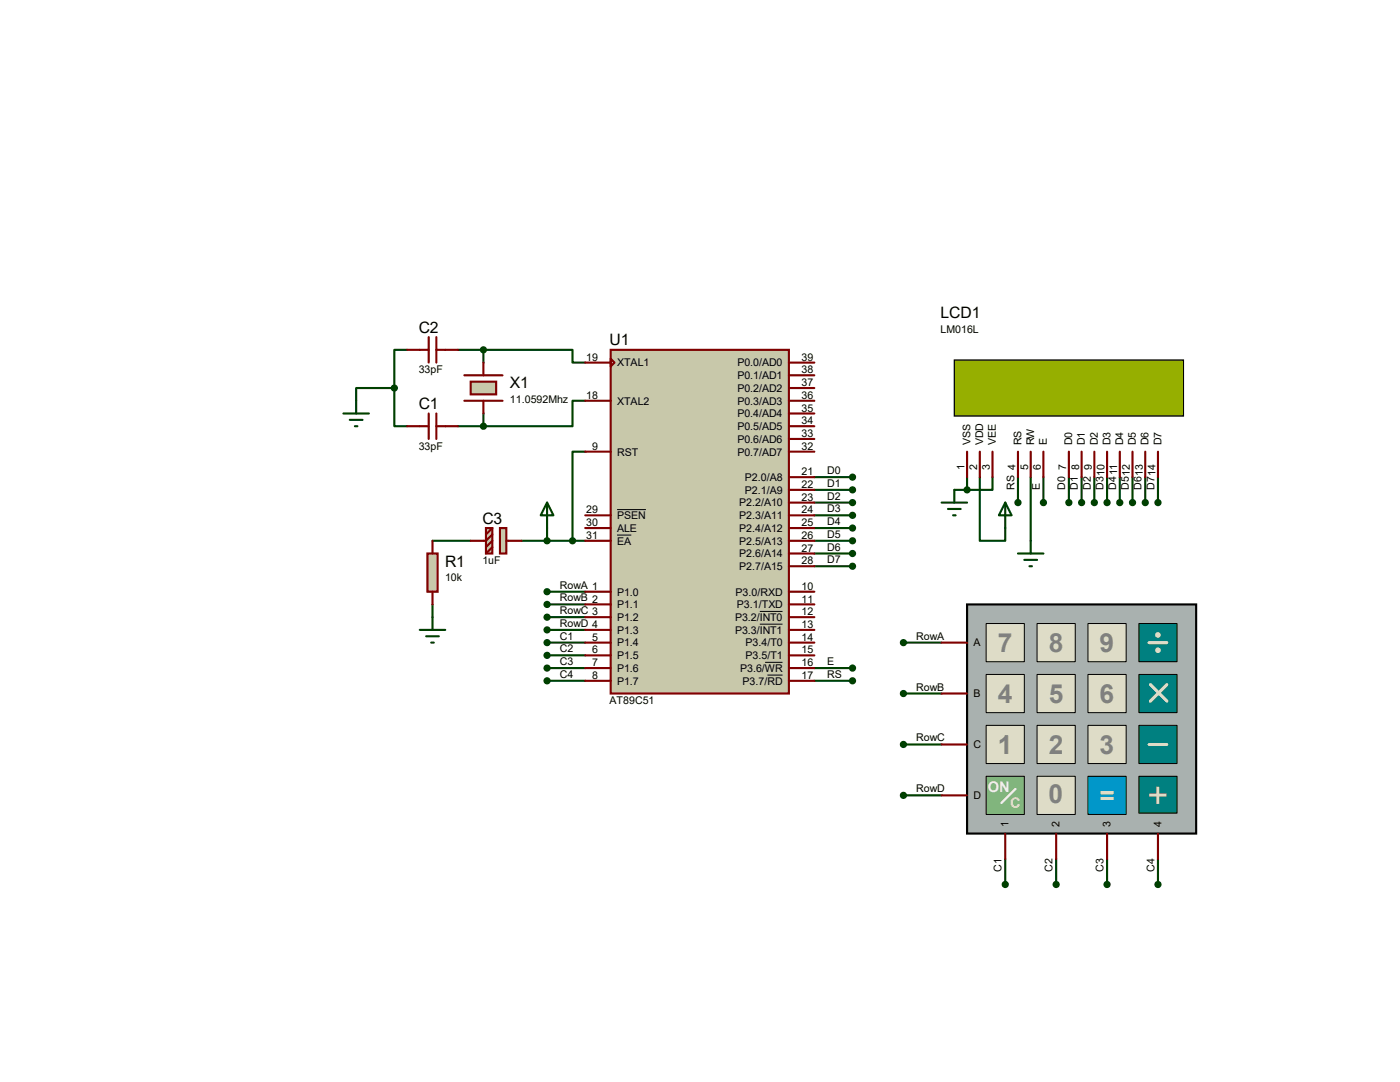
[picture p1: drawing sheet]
<svg xmlns="http://www.w3.org/2000/svg" width="279mm" height="216mm" viewBox="0 0 279 216" stroke-linecap="round" stroke-linejoin="round" font-family="sans-serif">
<g fill="none" stroke="#004000" stroke-width=".42">
<path d="M78.7 77.4v7.6h2.5M78.7 77.4h-7.6v2.6M81.2 69.8h-2.5v7.6M91.4 69.8h5.1M96.5 69.8h17.8v2.5h2.5M96.5 69.8v2.5M116.8 80h-2.5v5h-17.8M91.4 85h5.1M96.5 82.5v2.5M116.8 90.1h-2.5v17.8M162.5 97.7h7.6M162.5 95.2h7.6"/>
<path d="M190.5 97.7h2.5M193 95.2v2.5M195.5 95.2v12.7h5.1v-2.5M198.1 95.2v2.5h-5.1M203.2 95.2v5.1M205.7 95.2v12.7M208.2 95.2v5.1M213.3 95.2v5.1M215.9 95.2v5.1M218.4 95.2v5.1M220.9 95.2v5.1M223.5 95.2v5.1"/>
<path d="M226 95.2v5.1M228.6 95.2v5.1M231.1 95.2v5.1M86.3 107.9h7.6M104.1 107.9h12.7M109.2 105.4v2.5M109.2 118.1h7.6M162.5 107.9h7.6M162.5 100.3h7.6M162.5 102.8h7.6M162.5 105.4h7.6M162.5 110.4h7.6"/>
<path d="M162.5 113h7.6M86.3 120.6v2.5M109.2 135.8h7.6M109.2 133.3h7.6M109.2 120.6h7.6M109.2 123.1h7.6M109.2 125.7h7.6M109.2 128.2h7.6M109.2 130.8h7.6M162.5 135.8h7.6M162.5 133.3h7.6M180.3 128.2h7.6"/>
<path d="M180.3 138.4h7.6M180.3 148.5h7.6M180.3 158.7h7.6M200.6 171.4v5.1M210.8 171.4v5.1M220.9 171.4v5.1M231.1 171.4v5.1"/>
</g>
<path d="M92.7 80h7.6M92.7 74.9h7.6" fill="none" stroke="#800000" stroke-width=".42"/>
<path d="M93.9 76.2h5.1v2.5h-5.1z" fill="#c8c8aa" stroke="#800000" stroke-width=".42"/>
<path d="M81.2 69.8h4.4M85.6 67.3v5M87.1 67.3v5M87.1 69.8h4.3M96.5 72.3v2.6M96.5 80v2.5M81.2 85h4.4M85.6 82.5v5.1M87.1 82.5v5.1M87.1 85h4.3" fill="none" stroke="#800000" stroke-width=".42"/>
<path d="M71.1 80v2.5M68.5 82.5h5.1M69.8 83.8h2.5M70.8 85h.5M109.2 100.3l1.2 2.5h-2.5zM109.2 100.3v5.1" fill="none" stroke="#004000" stroke-width=".42"/>
<circle cx="78.7" cy="77.4" r=".51" fill="#004000" stroke="#004000" stroke-width=".42"/>
<path d="M85.3 110.4h2v7.7h-2z" fill="#c8c8aa" stroke="#800000" stroke-width=".42"/>
<path d="M86.3 107.9v2.5M86.3 118.1v2.5" fill="none" stroke="#800000" stroke-width=".42"/>
<g fill="#c8c8aa" stroke="#800000" stroke-width=".42">
<path d="M99.8 105.4h1.2v5h-1.2z"/>
<path d="M97 105.4h1.3v5h-1.3z"/>
</g>
<path d="M98.3 106.6l-1.3 1.3h-3.1M98.3 109.2l-1.3 1.2M98.3 107.9l-1.3 1.3M98.3 105.4l-1.3 1.2M101 107.9h3.1" fill="none" stroke="#800000" stroke-width=".42"/>
<path d="M83.8 125.7h5.1M85 127h2.6M86.1 128.2h.5M86.3 123.1v2.6" fill="none" stroke="#004000" stroke-width=".42"/>
<path d="M190.5 71.8h45.7v11.2h-45.7z" fill="#96af00" stroke="#000" stroke-width=".25"/>
<g fill="none" stroke="#800000" stroke-width=".42">
<path d="M193 90.1v5.1M195.5 90.1v5.1M198.1 90.1v5.1M203.2 90.1v5.1M205.7 90.1v5.1M208.2 90.1v5.1M213.3 90.1v5.1M215.9 90.1v5.1M218.4 90.1v5.1M220.9 90.1v5.1M223.5 90.1v5.1M226 90.1v5.1"/>
<path d="M228.6 90.1v5.1M231.1 90.1v5.1"/>
</g>
<g fill="#004000" stroke="#004000" stroke-width=".42">
<circle cx="213.3" cy="100.3" r=".51"/>
<circle cx="215.9" cy="100.3" r=".51"/>
<circle cx="218.4" cy="100.3" r=".51"/>
<circle cx="220.9" cy="100.3" r=".51"/>
<circle cx="223.5" cy="100.3" r=".51"/>
<circle cx="226" cy="100.3" r=".51"/>
<circle cx="228.6" cy="100.3" r=".51"/>
<circle cx="231.1" cy="100.3" r=".51"/>
<circle cx="193" cy="97.7" r=".51"/>
<circle cx="203.2" cy="100.3" r=".51"/>
<circle cx="208.2" cy="100.3" r=".51"/>
</g>
<path d="M190.5 97.7v2.6M187.9 100.3h5.1M189.2 101.6h2.5M190.2 102.8h.5M200.6 100.3l1.3 2.5h-2.6zM200.6 100.3v5.1" fill="none" stroke="#004000" stroke-width=".42"/>
<path d="M121.9 69.8h35.5v68.6h-35.5z" fill="#c8c8aa" stroke="#800000" stroke-width=".42"/>
<g fill="none" stroke="#800000" stroke-width=".42">
<path d="M116.8 80h5.1M116.8 72.3h5.1M121.9 71.6l.7 .7-.7 .8zM157.4 80h5.1M157.4 72.3h5.1M157.4 74.9h5.1M157.4 77.4h5.1M116.8 90.1h5.1M157.4 90.1h5.1M157.4 82.5h5.1M157.4 85h5.1M157.4 87.6h5.1"/>
<path d="M157.4 95.2h5.1M157.4 97.7h5.1M116.8 105.4h5.1M116.8 107.9h5.1M116.8 102.8h5.1M116.8 118.1h5.1M157.4 105.4h5.1M157.4 107.9h5.1M157.4 102.8h5.1M157.4 118.1h5.1M157.4 113h5.1M157.4 100.3h5.1"/>
<path d="M157.4 110.4h5.1M116.8 120.6h5.1M116.8 123.1h5.1M116.8 125.7h5.1M116.8 128.2h5.1M116.8 130.8h5.1M116.8 133.3h5.1M116.8 135.8h5.1M157.4 120.6h5.1M157.4 123.1h5.1M157.4 125.7h5.1M157.4 128.2h5.1"/>
<path d="M157.4 130.8h5.1M157.4 133.3h5.1M157.4 135.8h5.1"/>
</g>
<path d="M123.1 106.8h2.9M123.1 101.7h5.8M151.6 122h4.6M151.6 124.5h4.6M152.7 132.2h3.5M153.2 134.7h3" fill="none" stroke="#000" stroke-width=".2"/>
<g fill="#004000" stroke="#004000" stroke-width=".42">
<circle cx="109.2" cy="107.9" r=".51"/>
<circle cx="114.3" cy="107.9" r=".51"/>
<circle cx="96.5" cy="85" r=".51"/>
<circle cx="96.5" cy="69.8" r=".51"/>
<circle cx="170.1" cy="95.2" r=".51"/>
<circle cx="170.1" cy="97.7" r=".51"/>
<circle cx="170.1" cy="100.3" r=".51"/>
<circle cx="170.1" cy="102.8" r=".51"/>
<circle cx="170.1" cy="105.4" r=".51"/>
<circle cx="170.1" cy="107.9" r=".51"/>
<circle cx="170.1" cy="110.4" r=".51"/>
<circle cx="170.1" cy="113" r=".51"/>
</g>
<path d="M193 120.6h45.7v45.7h-45.7z" fill="#a9b1af" stroke="#000" stroke-width=".42"/>
<path d="M196.8 124.5h7.6v7.5h-7.6z" fill="#dedcc7"/>
<path d="M196.8 124.4h7.6v7.6h-7.6z" fill="none" stroke="#000" stroke-width=".2"/>
<path d="M207 124.5h7.6v7.5h-7.6z" fill="#dedcc7"/>
<path d="M207 124.4h7.6v7.6h-7.6z" fill="none" stroke="#000" stroke-width=".2"/>
<path d="M217.2 124.5h7.5v7.5h-7.5z" fill="#dedcc7"/>
<path d="M217.1 124.4h7.6v7.6h-7.6z" fill="none" stroke="#000" stroke-width=".2"/>
<path d="M227.3 124.5h7.6v7.5h-7.6z" fill="#008080"/>
<path d="M227.3 124.4h7.6v7.6h-7.6z" fill="none" stroke="#000" stroke-width=".2"/>
<path d="M196.8 134.6h7.6v7.6h-7.6z" fill="#dedcc7"/>
<path d="M196.8 134.6h7.6v7.6h-7.6z" fill="none" stroke="#000" stroke-width=".2"/>
<path d="M207 134.6h7.6v7.6h-7.6z" fill="#dedcc7"/>
<path d="M207 134.6h7.6v7.6h-7.6z" fill="none" stroke="#000" stroke-width=".2"/>
<path d="M217.2 134.6h7.5v7.6h-7.5z" fill="#dedcc7"/>
<path d="M217.1 134.6h7.6v7.6h-7.6z" fill="none" stroke="#000" stroke-width=".2"/>
<path d="M227.3 134.6h7.6v7.6h-7.6z" fill="#008080"/>
<path d="M227.3 134.6h7.6v7.6h-7.6z" fill="none" stroke="#000" stroke-width=".2"/>
<path d="M196.8 144.8h7.6v7.6h-7.6z" fill="#dedcc7"/>
<path d="M196.8 144.7h7.6v7.7h-7.6z" fill="none" stroke="#000" stroke-width=".2"/>
<path d="M207 144.8h7.6v7.6h-7.6z" fill="#dedcc7"/>
<path d="M207 144.7h7.6v7.7h-7.6z" fill="none" stroke="#000" stroke-width=".2"/>
<path d="M217.2 144.8h7.5v7.6h-7.5z" fill="#dedcc7"/>
<path d="M217.1 144.7h7.6v7.7h-7.6z" fill="none" stroke="#000" stroke-width=".2"/>
<path d="M217.2 154.9h7.5v7.6h-7.5z" fill="#0197c9"/>
<path d="M217.1 154.9h7.6v7.6h-7.6z" fill="none" stroke="#000" stroke-width=".2"/>
<path d="M227.3 144.8h7.6v7.6h-7.6z" fill="#008080"/>
<path d="M227.3 144.7h7.6v7.7h-7.6z" fill="none" stroke="#000" stroke-width=".2"/>
<path d="M229.3 128.2h3.6M232.9 136.6l-3.3 3.3M229.3 148.5h3.6" fill="none" stroke="#dedcc7" stroke-width=".64"/>
<g fill="#c8c8aa" stroke="#dedcc7" stroke-width=".64">
<circle cx="231.1" cy="126.7" r=".25"/>
<circle cx="231.1" cy="129.8" r=".25"/>
</g>
<path d="M227.3 154.9h7.6v7.4h-7.6z" fill="#008080"/>
<path d="M227.3 154.9h7.6v7.4h-7.6z" fill="none" stroke="#000" stroke-width=".2"/>
<path d="M229.6 136.6l3.3 3.3" fill="none" stroke="#dedcc7" stroke-width=".64"/>
<path d="M196.8 154.9h7.6v7.6h-7.6z" fill="#81b57d"/>
<path d="M196.8 154.9h7.6v7.6h-7.6z" fill="none" stroke="#000" stroke-width=".2"/>
<path d="M202.6 157.4l-2.7 2.8" fill="none" stroke="#fafbdb" stroke-width=".47"/>
<path d="M207 154.9h7.6v7.6h-7.6z" fill="#dedcc7"/>
<path d="M207 154.9h7.6v7.6h-7.6z" fill="none" stroke="#000" stroke-width=".2"/>
<path d="M187.9 128.2h5.1M187.9 138.4h5.1M187.9 148.5h5.1M187.9 158.7h5.1M200.6 166.3v5.1M210.8 166.3v5.1M220.9 166.3v5.1M231.1 166.3v5.1" fill="none" stroke="#800000" stroke-width=".42"/>
<g fill="#004000" stroke="#004000" stroke-width=".42">
<circle cx="170.1" cy="135.8" r=".51"/>
<circle cx="170.1" cy="133.3" r=".51"/>
<circle cx="109.2" cy="118.1" r=".51"/>
<circle cx="109.2" cy="120.6" r=".51"/>
<circle cx="109.2" cy="123.1" r=".51"/>
<circle cx="109.2" cy="125.7" r=".51"/>
<circle cx="109.2" cy="128.2" r=".51"/>
<circle cx="109.2" cy="130.8" r=".51"/>
<circle cx="109.2" cy="133.3" r=".51"/>
<circle cx="109.2" cy="135.8" r=".51"/>
<circle cx="180.3" cy="128.2" r=".51"/>
<circle cx="180.3" cy="138.4" r=".51"/>
<circle cx="180.3" cy="148.5" r=".51"/>
<circle cx="180.3" cy="158.7" r=".51"/>
<circle cx="200.6" cy="176.5" r=".51"/>
<circle cx="210.8" cy="176.5" r=".51"/>
<circle cx="220.9" cy="176.5" r=".51"/>
<circle cx="231.1" cy="176.5" r=".51"/>
</g>
<path d="M203.2 110.4h5M204.4 111.7h2.6M205.4 113h.6M205.7 107.9v2.5" fill="none" stroke="#004000" stroke-width=".42"/>
<text font-size="7.4" x="228.9" y="161.2">+</text>
<g font-size="5.3" fill="#808080">
<text x="199.1" y="130.2">7</text>
<text x="209.3" y="130.2">8</text>
<text x="219.4" y="130.2">9</text>
<text x="199.1" y="140.3">4</text>
<text x="209.3" y="140.3">5</text>
<text x="219.5" y="140.3">6</text>
<text x="199.1" y="150.5">1</text>
<text x="209.3" y="150.5">2</text>
<text x="219.4" y="150.5">3</text>
<text x="209.3" y="160.3">0</text>
</g>
<text font-size="5.3" fill="#dedcc7" x="219.4" y="160.7">=</text>
<g font-size="3.1">
<text x="187.7" y="63.5">LCD1</text>
<text x="83.6" y="66.4">C2</text>
<text x="121.7" y="68.9">U1</text>
<text x="101.8" y="77.5">X1</text>
<text x="83.6" y="81.6">C1</text>
<text x="96.3" y="104.5">C3</text>
<text x="88.8" y="113.1">R1</text>
</g>
<text font-size="2.9" fill="#fafbdb" x="197.1" y="158">ON</text>
<text font-size="2.9" fill="#eff2c4" x="201.6" y="161.3">C</text>
<g font-size="2.1">
<text x="117" y="72">19</text>
<text x="160" y="72">39</text>
<text x="187.7" y="66.5">LM016L</text>
<text x="83.6" y="74.5">33pF</text>
<text x="123.1" y="73.1">XTAL1</text>
<text x="147.2" y="73.1">P0.0/AD0</text>
<text x="147.2" y="75.6">P0.1/AD1</text>
<text x="160" y="74.5">38</text>
<text x="160" y="77">37</text>
<text x="101.8" y="80.4">11.0592Mhz</text>
<text x="117" y="79.6">18</text>
<text x="123.1" y="80.7">XTAL2</text>
<text x="147.2" y="78.2">P0.2/AD2</text>
<text x="147.2" y="80.7">P0.3/AD3</text>
<text x="147.2" y="83.3">P0.4/AD4</text>
<text x="160" y="79.6">36</text>
<text x="160" y="82.1">35</text>
<text x="83.6" y="89.7">33pF</text>
<text x="118.2" y="89.7">9</text>
<text x="147.2" y="85.8">P0.5/AD5</text>
<text x="147.2" y="88.3">P0.6/AD6</text>
<text x="160" y="84.7">34</text>
<text x="160" y="87.2">33</text>
<text x="160" y="89.7">32</text>
<text x="193.7" y="88.9" transform="rotate(-90 193.7 88.9)">VSS</text>
<text x="196.2" y="88.9" transform="rotate(-90 196.2 88.9)">VDD</text>
<text x="198.8" y="88.9" transform="rotate(-90 198.8 88.9)">VEE</text>
<text x="203.8" y="88.9" transform="rotate(-90 203.8 88.9)">RS</text>
<text x="206.4" y="88.9" transform="rotate(-90 206.4 88.9)">RW</text>
<text x="208.9" y="88.9" transform="rotate(-90 208.9 88.9)">E</text>
<text x="214" y="88.9" transform="rotate(-90 214 88.9)">D0</text>
<text x="216.5" y="88.9" transform="rotate(-90 216.5 88.9)">D1</text>
<text x="219.1" y="88.9" transform="rotate(-90 219.1 88.9)">D2</text>
<text x="221.6" y="88.9" transform="rotate(-90 221.6 88.9)">D3</text>
<text x="224.2" y="88.9" transform="rotate(-90 224.2 88.9)">D4</text>
<text x="226.7" y="88.9" transform="rotate(-90 226.7 88.9)">D5</text>
<text x="229.2" y="88.9" transform="rotate(-90 229.2 88.9)">D6</text>
<text x="231.8" y="88.9" transform="rotate(-90 231.8 88.9)">D7</text>
<text x="123.1" y="90.9">RST</text>
<text x="147.2" y="90.9">P0.7/AD7</text>
<text x="148.7" y="96">P2.0/A8</text>
<text x="160" y="94.8">21</text>
<text x="165.1" y="94.6">D0</text>
<text x="192.5" y="93.9" transform="rotate(-90 192.5 93.9)">1</text>
<text x="195" y="93.9" transform="rotate(-90 195 93.9)">2</text>
<text x="197.6" y="93.9" transform="rotate(-90 197.6 93.9)">3</text>
<text x="205.2" y="93.9" transform="rotate(-90 205.2 93.9)">5</text>
<text x="207.7" y="93.9" transform="rotate(-90 207.7 93.9)">6</text>
<text x="212.8" y="93.9" transform="rotate(-90 212.8 93.9)">7</text>
<text x="215.3" y="93.9" transform="rotate(-90 215.3 93.9)">8</text>
<text x="217.9" y="93.9" transform="rotate(-90 217.9 93.9)">9</text>
<text x="147.5" y="101">P2.2/A10</text>
<text x="148.7" y="98.5">P2.1/A9</text>
<text x="160" y="97.4">22</text>
<text x="160" y="99.9">23</text>
<text x="165.1" y="97.2">D1</text>
<text x="165.1" y="99.7">D2</text>
<text x="202.4" y="97.7" transform="rotate(-90 202.4 97.7)">RS 4</text>
<text x="207.5" y="97.7" transform="rotate(-90 207.5 97.7)">E</text>
<text x="212.6" y="97.7" transform="rotate(-90 212.6 97.7)">D0</text>
<text x="215.1" y="97.7" transform="rotate(-90 215.1 97.7)">D1</text>
<text x="217.7" y="97.7" transform="rotate(-90 217.7 97.7)">D2</text>
<text x="220.2" y="97.7" transform="rotate(-90 220.2 97.7)">D310</text>
<text x="222.8" y="97.7" transform="rotate(-90 222.8 97.7)">D411</text>
<text x="225.3" y="97.7" transform="rotate(-90 225.3 97.7)">D512</text>
<text x="227.8" y="97.7" transform="rotate(-90 227.8 97.7)">D613</text>
<text x="230.4" y="97.7" transform="rotate(-90 230.4 97.7)">D714</text>
<text x="117" y="105">30</text>
<text x="117" y="107.5">31</text>
<text x="117" y="102.4">29</text>
<text x="123.1" y="106.1">ALE</text>
<text x="123.1" y="103.6">PSEN</text>
<text x="147.5" y="103.6">P2.3/A11</text>
<text x="147.5" y="106.1">P2.4/A12</text>
<text x="160" y="102.4">24</text>
<text x="160" y="105">25</text>
<text x="160" y="107.5">26</text>
<text x="165.1" y="102.2">D3</text>
<text x="165.1" y="104.8">D4</text>
<text x="165.1" y="107.3">D5</text>
<text x="96.3" y="112.6">1uF</text>
<text x="123.1" y="108.7">EA</text>
<text x="147.5" y="113.7">P2.7/A15</text>
<text x="147.5" y="108.7">P2.5/A13</text>
<text x="147.5" y="111.2">P2.6/A14</text>
<text x="160" y="112.6">28</text>
<text x="160" y="110.1">27</text>
<text x="165.1" y="109.9">D6</text>
<text x="165.1" y="112.4">D7</text>
<text x="88.8" y="116">10k</text>
<text x="111.7" y="117.5">RowA 1</text>
<text x="123.1" y="118.8">P1.0</text>
<text x="146.8" y="118.8">P3.0/RXD</text>
<text x="160" y="117.7">10</text>
<text x="111.7" y="120">RowB 2</text>
<text x="111.7" y="122.6">RowC 3</text>
<text x="111.7" y="125.1">RowD 4</text>
<text x="123.1" y="121.4">P1.1</text>
<text x="123.1" y="123.9">P1.2</text>
<text x="146.7" y="123.9">P3.2/INT0</text>
<text x="147.1" y="121.4">P3.1/TXD</text>
<text x="160" y="120.2">11</text>
<text x="160" y="122.8">12</text>
<text x="160" y="125.3">13</text>
<text x="111.7" y="127.6">C1</text>
<text x="111.7" y="130.2">C2</text>
<text x="118.2" y="127.8">5</text>
<text x="118.2" y="130.4">6</text>
<text x="123.1" y="126.4">P1.3</text>
<text x="123.1" y="129">P1.4</text>
<text x="123.1" y="131.5">P1.5</text>
<text x="146.7" y="126.4">P3.3/INT1</text>
<text x="148.8" y="129">P3.4/T0</text>
<text x="148.8" y="131.5">P3.5/T1</text>
<text x="160" y="127.8">14</text>
<text x="160" y="130.4">15</text>
<text x="182.8" y="127.6">RowA</text>
<text x="194.3" y="129">A</text>
<text x="111.7" y="132.7">C3</text>
<text x="111.7" y="135.3">C4</text>
<text x="118.2" y="132.9">7</text>
<text x="118.2" y="135.5">8</text>
<text x="123.1" y="134.1">P1.6</text>
<text x="123.1" y="136.6">P1.7</text>
<text x="147.7" y="134.1">P3.6/WR</text>
<text x="148.2" y="136.6">P3.7/RD</text>
<text x="160" y="135.5">17</text>
<text x="160" y="132.9">16</text>
<text x="165.1" y="135.3">RS</text>
<text x="165.1" y="132.7">E</text>
<text x="182.8" y="137.8">RowB</text>
<text x="121.7" y="140.5">AT89C51</text>
<text x="194.3" y="139.1">B</text>
<text x="182.8" y="148">RowC</text>
<text x="194.3" y="149.3">C</text>
<text x="182.8" y="158.1">RowD</text>
<text x="194.3" y="159.5">D</text>
<text x="201.3" y="165.1" transform="rotate(-90 201.3 165.1)">1</text>
<text x="211.5" y="165.1" transform="rotate(-90 211.5 165.1)">2</text>
<text x="221.6" y="165.1" transform="rotate(-90 221.6 165.1)">3</text>
<text x="231.8" y="165.1" transform="rotate(-90 231.8 165.1)">4</text>
<text x="199.9" y="173.9" transform="rotate(-90 199.9 173.9)">C1</text>
<text x="210.1" y="173.9" transform="rotate(-90 210.1 173.9)">C2</text>
<text x="220.2" y="173.9" transform="rotate(-90 220.2 173.9)">C3</text>
<text x="230.4" y="173.9" transform="rotate(-90 230.4 173.9)">C4</text>
</g>
</svg>
